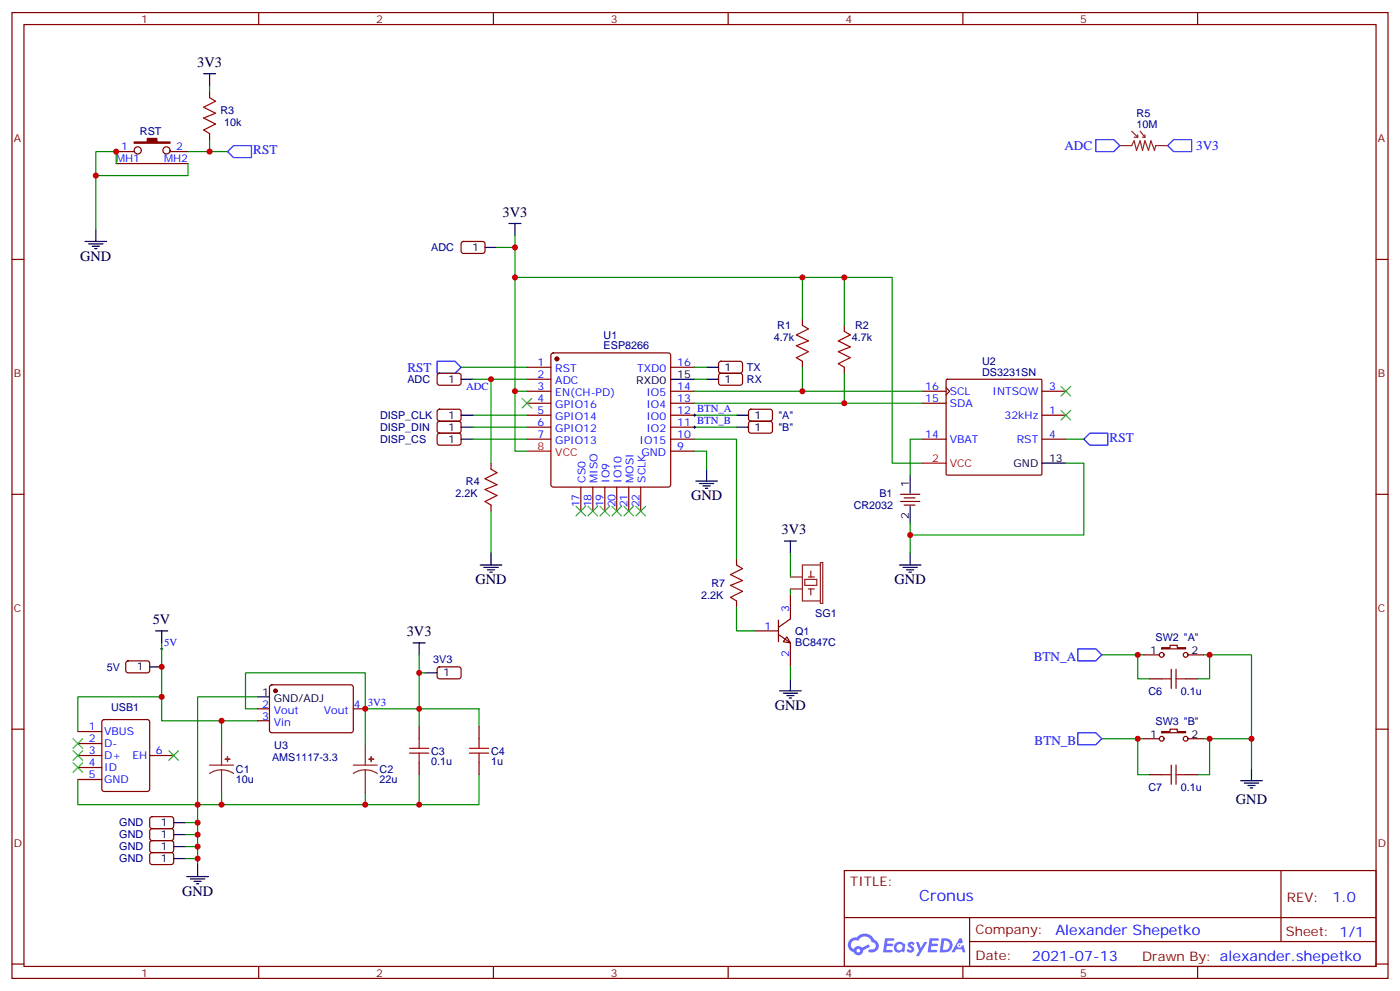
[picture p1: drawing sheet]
<svg xmlns="http://www.w3.org/2000/svg" width="412mm" height="292mm" viewBox="0 0 412 292" stroke-linecap="round" stroke-linejoin="round" font-family="sans-serif">
<g fill="none" stroke="#870000" stroke-width=".35">
<path d="M3.5 3.7h405.4v284.3h-405.4zM7.1 7.2h398.2v277.3h-398.2zM76.2 3.7v3.5M145.3 3.7v3.5M214.5 3.7v3.5M283.6 3.7v3.5M352.8 3.7v3.5M3.5 76.4h3.6M405.3 76.4h3.6M3.5 145.5h3.6M405.3 145.5h3.6M3.5 214.7h3.6"/>
<path d="M405.3 214.7h3.6M248.7 256.3h156.6v28.2h-156.6zM377.3 256.3v20.9M248.7 270.1h156.5M285.6 277.2h119.6M285.6 270.1v14.2M3.5 283.8h3.6M76.2 284.5v3.5M145.3 284.5v3.5M214.5 284.5v3.5M283.6 284.5v3.5M352.8 284.5v3.5"/>
<path d="M405.3 283.8h3.6"/>
</g>
<g fill="#5487ff">
<path d="M267.7 277.5a1.22 1.22 0 0 1 1.7 .2l-.4 .6a.47 .47 0 0 0-.3-.4 .47 .47 0 0 0-.5 .2l.1 .2a1.14 1.14 0 0 1 .8 1.8 1.14 1.14 0 0 1-1.9 0l-.2-.2 .5-.6 .7 .5a.29 .29 0 0 0 .3-.3 .29 .29 0 0 0-.2-.3 1.04 1.04 0 0 1-.6-1.7z"/>
<path d="M260.7 276.2h2.4l.3 .2-.2 .5-1.8 .1-.1 .8h1.5l.3 .4-.3 .4h-1.6l-.2 1.1h1.7l.2 .3-.2 .3-2.6 .1z"/>
<path d="M273.8 276.2h2.4l.3 .2-.1 .5-1.8 .1-.2 .8h1.6l.3 .4-.4 .4-1.6-.1-.1 1.1 1.7 .1 .2 .3-.2 .3-2.6 .1z"/>
<path d="M282.6 276.2h.7l.3 1.3-.6 .3a.69 .69 0 0 0-1 .3 .69 .69 0 0 0 .4 .9 .69 .69 0 0 0 .9-.6l.5-.2 .6 2.2h-.8l-.2-.9h-1.8l-.5 .9h-.8z"/>
<path d="M269.8 277.3h.8l.6 1.8 1.1-1.8h.9l-2.6 4.2h-.8l.9-1.5z"/>
<path d="M277.4 276.2l-.6 4.2h1.3a2.11 2.11 0 0 0 2.5-2.1 2.11 2.11 0 0 0-2.5-2.1zM278.1 277a1.39 1.39 0 0 1 1.7 1.4 1.39 1.39 0 0 1-1.8 1.2h-.3z"/>
<path d="M263.7 277.8a1.54 1.54 0 0 0-.1 2.2 1.54 1.54 0 0 0 2.2 .1l.6 .3 .3-2.3-.2-.3h-.4a1.49 1.49 0 0 0-2.4 0zM264 278.8a.94 .94 0 0 1 1.8 0 .94 .94 0 0 1-1.8 0z"/>
<path d="M250.4 276.6a2.18 2.18 0 0 0 1.1 3.7 1.44 1.44 0 0 0 1.6 .9 1.44 1.44 0 0 0 1.2-1.4l2-1.1-.5-.7-1.9 1a1.47 1.47 0 0 0-2.4 .4 1.39 1.39 0 0 1-.7-1.9 1.39 1.39 0 0 1 2-.5 2.12 2.12 0 0 1 2.2-1.3 2.12 2.12 0 0 1 1.9 1.7 1.14 1.14 0 0 1 1.1 1.4 1.14 1.14 0 0 1-1.7 .7 .43 .43 0 0 0-.5 .4 .43 .43 0 0 0 .4 .5 1.98 1.98 0 0 0 2.5-1.2 1.98 1.98 0 0 0-1.2-2.6 3.1 3.1 0 0 0-5.3-.6l-.9 .1zM252.3 279.9a.55 .55 0 0 1 1.1 0 .55 .55 0 0 1-1.1 0z"/>
<circle cx="282.6" cy="278.3" r=".26"/>
</g>
<g fill="#870000" stroke="#870000" stroke-width=".35">
<path d="M39.5 41.8h3.9v-1.1h2.8v1.1h3.9v.4h-10.6z"/>
<circle cx="164" cy="105.7" r=".53"/>
<circle cx="81.1" cy="203.4" r=".53"/>
</g>
<g fill="none" stroke="#870000" stroke-width=".35">
<path d="M61.7 27v1.8M61.7 39.3v1.8M34.2 44.6h5.3M34.2 48.2h21.2M50.1 44.6h5.3M236.4 94v1.8M248.7 95.8v1.7M129 110.1l.5-.2h5.9l.4 .7v2.4l-.7 .4h-5.9l-.4-.7v-2.1zM155.2 108.1h7.1M155.2 111.7h7.1M155.2 115.2h7.1M155.2 118.7h7.1"/>
<path d="M162.5 104.1l.5-.2h33.8l.5 .2 .3 .5v38.1l-.3 .5-.5 .2h-33.8l-.5-.2-.2-.5v-38.1zM197.6 108.1h7M197.6 115.2h7M197.6 118.7h7M211.9 106.6l.5-.2h5.9l.4 .7v2.4l-.7 .4-5.9-.1-.4-.6v-2.1zM211.9 110.1l.5-.2h5.9l.4 .7v2.4l-.7 .4h-5.9l-.4-.7v-2.1zM236.4 106.4v1.7M248.7 108.1v1.8M271.6 115.2h7.1M271.6 118.7h7.1M278.7 114.1l1.1 1.1-1.1 1M278.8 111.8l.2-.1h27.7l.2 .3v27.7l-.3 .2-27.7-.1-.2-.3z"/>
<path d="M306.9 115.2h7.1M129 120.7l.5-.2h5.9l.4 .7v2.4l-.7 .4-5.9-.1-.4-.6v-2.1zM129 124.2l.5-.2 5.9 .1 .4 .6v2.4l-.7 .4h-5.9l-.4-.7v-2.1zM129 127.7l.5-.2 5.9 .1 .4 .6v2.4l-.7 .5-5.9-.1-.4-.6v-2.2zM144.6 136.3v1.8M155.2 122.2h7.1M155.2 125.8h7.1M155.2 129.3h7.1M197.6 122.2h7M197.6 125.8h7M197.6 129.3h7M197.6 132.8h7"/>
<path d="M220.7 120.7l.5-.2h5.9l.4 .7v2.4l-.7 .4-5.9-.1-.4-.6v-2.1zM220.7 124.2l.5-.2 5.9 .1 .4 .6v2.4l-.7 .4h-5.9l-.4-.7v-2.1zM271.6 129.3h7.1M306.9 122.2h7.1M306.9 129.3h7.1M144.6 148.7v1.8M171.1 143.4v7.1M174.6 143.4v7.1M178.2 143.4v7.1M181.7 143.4v7.1M185.2 143.4v7.1M188.7 143.4v7.1"/>
<path d="M265.3 145.5h5.6M265.3 147.6h5.6M266.3 146.6h3.2M266.3 148.7h3.2M336.9 192.8h4.6M338.7 199.8h3.5M342.2 190.7h2.5v-.7h2.1v.7h2.4v.3h-7zM349.2 199.8h3.6M350 192.8h4.5M22.9 218.9h7.1M22.9 215.4h7.1M30.2 212l.5-.2h12.7l.6 .5 .1 20-.5 .7h-12.9l-.7-.5v-20z"/>
<path d="M75.8 208.7h3.6M75.8 212.2h3.6M79.6 201.8l.5-.2 23.5 .1 .5 .6-.1 13-.6 .4h-23.6l-.4-.7v-12.7zM104.1 208.7h3.5M123.5 214v3.5M141.1 214v3.5M336.9 217.5h4.6M342.2 215.4h2.5v-.7h2.1v.7h2.4v.3h-7zM350 217.5h4.5M22.9 222.4h7.1M22.9 229.5h7.1M22.9 226h7.1"/>
<path d="M44.1 222.4h7.1M123.5 224.5v3.6M141.1 224.5v3.6M338.7 228.1h3.5M349.2 228.1h3.6M44.3 240.6l.5-.2 5.9 .1 .5 .6-.1 2.4-.7 .4h-5.9l-.4-.7v-2.1z"/>
<circle cx="40.6" cy="44.3" r="1.06"/>
<circle cx="49" cy="44.3" r="1.06"/>
<circle cx="342.2" cy="192.8" r=".71"/>
<circle cx="349.3" cy="192.8" r=".71"/>
<circle cx="342.2" cy="217.5" r=".71"/>
<circle cx="349.3" cy="217.5" r=".71"/>
</g>
<path d="M155.2 132.8h7.1M271.6 136.3h7.1" fill="none" stroke="#f00" stroke-width=".35"/>
<g fill="none" stroke="#000" stroke-width=".35">
<path d="M60 21.7h3.5M61.7 21.7v3.5M25 71.1h6.4M26.1 71.8h4.2M27.2 72.5h2.1M27.9 73.2h.7M28.2 67.6v3.5M149.9 65.8h3.6M151.7 65.8v3.5M135.8 111.7h3.5M197.6 111.7h7M208.1 111.7h3.6"/>
<path d="M208.1 108.1h3.6M135.8 122.2h3.5M135.8 125.8h3.5M135.8 129.3h3.5M208.1 138.1v3.5M217 122.2h3.5M217 125.8h3.5M268.1 139.9v5.3M306.9 136.3h7.1M205 141.6h6.3M206 142.3h4.3M207.1 143.1h2.1"/>
<path d="M207.8 143.8h.7M231.1 159.3h3.5M232.8 159.3v3.5M268.1 149v5M141.5 166.3h6.3M142.5 167h4.3M143.6 167.7h2.1M144.3 168.5h.7M144.6 162.8v3.5M264.9 166.3h6.4M266 167h4.2M267.1 167.7h2.1"/>
<path d="M267.8 168.5h.7M268.1 162.8v3.5M45.9 185.7h3.5M47.6 185.7v3.6M121.7 189.3h3.5M123.5 189.3v3.5M75.8 205.1h3.6M365.5 229.8h6.3M366.5 230.5h4.3M367.6 231.2h2.1M368.3 232h.7M368.7 226.3v3.5"/>
<path d="M51.2 242.2h3.5M55 258.1h6.4M56.1 258.8h4.2M57.1 259.5h2.2M58.2 254.5v3.6M57.9 260.2h.7"/>
</g>
<g fill="none" stroke="#008700" stroke-width=".35">
<path d="M61.7 25.2v1.8M55.4 44.6h11.6M61.7 41.1v3.5M151.7 69.3v63.5h3.5M151.7 81.7h111.1v54.6h8.8M236.4 81.7v12.3M248.7 81.7v14.1M135.8 108.1h19.4M139.3 111.7h5.3M151.7 115.2h3.5M155.2 111.7h-10.6v24.6M204.6 115.2h67"/>
<path d="M204.6 118.7h67M204.6 108.1h3.5M204.6 111.7h3.5M236.4 108.1v7.1M248.7 109.9v8.8M139.3 122.2h15.9M139.3 125.8h15.9M139.3 129.3h15.9M204.6 132.8h3.5v5.3M204.6 122.2h12.4M204.6 125.8h12.4M271.6 129.3h-3.5v10.6"/>
<path d="M314 136.3h5.3v21.2h-51.2v-3.5M314 129.3h5.3M144.6 150.5v12.3M268.1 157.5v5.3M232.8 162.8v7.1M232.8 173.4v1.8M47.6 189.3v22.9h17.7M123.5 192.8v15.9h-15.9v-10.6h-35.3v10.6h3.5M324.6 192.8h12.3M335.1 192.8v7h3.6M354.5 192.8h14.2v33.5M356.3 192.8v7h-3.5"/>
<path d="M47.6 205.1h-24.7v10.3M75.8 212.2h-10.5v7.1M75.8 205.1h-17.6v49.4M107.6 208.7v10.6M123.5 214v-5.3h17.6v5.3M324.6 217.5h12.3M335.1 217.5v10.6h3.6M354.5 217.5h14.2M356.3 217.5v10.6h-3.5M22.9 229.5v7.4h84.7v-3.5M65.3 233.4v3.5M123.5 228.1v8.8h-15.9"/>
<path d="M141.1 228.1v8.8h-17.6M54.7 242.2h3.5"/>
</g>
<g fill="none" stroke="#a10000" stroke-width=".35">
<path d="M61.7 28.8l1.8 1-3.5 1.8 3.5 1.7-3.5 1.4 3.5 1.8-3.5 1.8 1.7 1M236.4 95.8l1.7 1-3.5 1.8 3.5 1.8-3.5 1.4 3.5 1.7-3.5 1.8 1.8 1.1M248.7 97.5l1.8 1.1-3.6 1.8 3.6 1.7-3.6 1.4 3.6 1.8-3.6 1.8 1.8 1M144.6 138.1l1.8 1.1-3.5 1.7 3.5 1.8-3.5 1.4 3.5 1.8-3.5 1.7 1.7 1.1M342.2 199.8h2.8M345 197v5.7M346.4 197v5.7M346.4 199.8h2.8M123.5 217.5v2.8M141.1 217.5v2.8M120.6 221.7h5.7M120.6 220.3h5.7"/>
<path d="M123.5 221.7v2.8M138.3 221.7h5.6M138.3 220.3h5.6M141.1 221.7v2.8M342.2 228.1h2.8M345 225.2v5.7M346.4 225.2v5.7M346.4 228.1h2.8"/>
</g>
<path d="M153.8 117.3l2.8 2.8M156.6 117.3l-2.8 2.8M312.6 113.8l2.8 2.8M315.4 113.8l-2.8 2.8M312.6 120.8l2.8 2.8M315.4 120.8l-2.8 2.8M21.5 217.5l2.8 2.8M24.3 217.5l-2.8 2.8M21.5 224.5l2.8 2.9M21.5 221l2.8 2.8M24.3 224.5l-2.8 2.9M24.3 221l-2.8 2.8" fill="none" stroke="#3c3" stroke-width=".35"/>
<path d="M67 44.6l1.8-1.7h5.3v3.5h-5.3zM322.8 41.1h5.3l1.7 1.8-1.7 1.7h-5.3zM128.8 106.4h5.3l1.7 1.7-1.7 1.8h-5.3zM319.3 129.3l1.7-1.8h5.3v3.6h-5.3zM317.5 191h5.3l1.8 1.8-1.8 1.8h-5.3zM317.5 215.7h5.3l1.8 1.8-1.8 1.8h-5.3z" fill="none" stroke="#00f" stroke-width=".35"/>
<path d="M204.3 122.2h.7M204.3 125.8h.7M204.6 121.9v.7M204.6 125.4v.7M47.3 191h.7M47.6 190.7v.7M107.2 208.7h.7M107.6 208.3v.7" fill="none" stroke="#000" stroke-width=".29"/>
<g fill="none" stroke="#8c2424" stroke-width=".35">
<path d="M333.4 38.6l1.7 1.8M335.1 39.7v.7M335.8 38.6l1.5 1.8M337.3 39.7v.7M329.8 42.9h3.6l.7-1.4 .7 2.8 1-2.8 .7 2.8 .8-2.8 1 2.8 .7-2.8 1.1 2.8 .3-1.4h3.6M334.1 40.4h1M336.5 40.4h.8M232.8 169.9h3.6M232.8 173.4h3.6M237.1 170.6h3.5v1.7h-3.5zM238.1 169.9h1.8M238.1 173.4h1.8"/>
<path d="M238.8 168.1v1.8M238.8 173.4v1.8M241.7 166.3h-5.3v10.6h5.3M241.7 165.6h.7v12h-.7zM65.3 219.3v5.9M107.6 219.3v5.9M61.7 225.2h7.1M65.3 226.7l-1.9 .2-1.7 .8M65.3 226.7l1.8 .2 1.7 .8M65.3 226.7v6.7M104.1 225.2h7M107.6 226.7l-1.9 .2-1.6 .8"/>
<path d="M107.6 226.7l1.8 .2 1.7 .8M107.6 226.7v6.7"/>
</g>
<g fill="#8c2424" stroke="#8c2424" stroke-width=".35">
<path d="M108.7 223.5h1.4z"/>
<path d="M109.3 222.8l.1 1.4z"/>
<path d="M66.3 223.5h1.4z"/>
<path d="M67 222.8v1.4z"/>
</g>
<path d="M231.8 187.5l1 1.8-2.1-.4z" fill="#fff" stroke="#870000" stroke-width=".35"/>
<path d="M136.1 71.3l.4-.2h5.9l.5 .7-.1 2.4-.6 .4-5.9-.1-.5-.6v-2.1zM217 164.6v1.7M217 176.9v1.8M232.8 175.2v7l-3.5 2.5M37.3 194.8l.4-.2h6l.4 .7-.1 2.4-.6 .4-5.9-.1-.5-.6v-2.1zM129 196.5l.5-.2 5.9 .1 .4 .6v2.4l-.7 .4h-5.9l-.4-.7v-2.1zM222.2 185.7h7.1M229.3 186.8l3.5 2.5v7M229.3 182.6v6.3M44.3 244.2l.5-.3 5.9 .1 .5 .7-.1 2.3-.7 .5-5.9-.1-.4-.6v-2.1zM44.3 247.7l.5-.2h5.9l.5 .7-.1 2.4-.7 .4-5.9-.1-.4-.6v-2.1zM44.3 251.2l.5-.2 5.9 .1 .5 .6-.1 2.4-.7 .4h-5.9l-.4-.7v-2.1z" fill="none" stroke="#870000" stroke-width=".35"/>
<path d="M217 166.3l1.7 1.1-3.5 1.8 3.5 1.7-3.5 1.4 3.5 1.8-3.5 1.8 1.8 1" fill="none" stroke="#a10000" stroke-width=".35"/>
<path d="M34.2 48.2v-3.6h-6v23M55.4 48.2v3.5h-27.2M146.4 72.8h5.3M204.6 129.3h12.4v35.3M217 178.7v7h5.2M123.5 198.1h1.7M232.8 196.3v3.5M54.7 245.7h3.5M54.7 249.2h3.5M54.7 252.8h3.5" fill="none" stroke="#008700" stroke-width=".35"/>
<path d="M142.9 72.8h3.5M44.1 196.3h3.5M125.2 198.1h3.6M232.8 199.8v3.6M229.7 203.4h6.3M230.7 204.1h4.2M231.8 204.8h2.1M232.5 205.5h.7M51.2 245.7h3.5M51.2 249.2h3.5M51.2 252.8h3.5" fill="none" stroke="#000" stroke-width=".35"/>
<g fill="none" stroke="#3c3" stroke-width=".35">
<path d="M169.7 149l2.8 2.9M172.5 149l-2.8 2.9M173.2 149l2.8 2.9M176 149l-2.8 2.9M176.7 149l2.9 2.9M179.6 149l-2.9 2.9M180.3 149l2.8 2.9M183.1 149l-2.8 2.9M183.8 149l2.8 2.9M186.6 149l-2.8 2.9M187.3 149l2.8 2.9M190.1 149l-2.8 2.9"/>
<path d="M49.7 221l2.9 2.8M52.6 221l-2.9 2.8"/>
</g>
<path d="M344 42.9l1.7-1.8h5.3v3.5h-5.3z" fill="none" stroke="#00f" stroke-width=".35"/>
<path d="M144.3 111.7h.7M144.6 111.3v.7" fill="none" stroke="#000" stroke-width=".29"/>
<g fill="#c00">
<circle cx="236.4" cy="115.2" r=".88"/>
<circle cx="248.7" cy="118.7" r=".88"/>
<circle cx="61.7" cy="44.6" r=".88"/>
<circle cx="107.6" cy="208.7" r=".88"/>
<circle cx="123.5" cy="208.7" r=".88"/>
<circle cx="123.5" cy="236.9" r=".88"/>
<circle cx="107.6" cy="236.9" r=".88"/>
<circle cx="65.3" cy="236.9" r=".88"/>
<circle cx="58.2" cy="236.9" r=".88"/>
<circle cx="65.3" cy="212.2" r=".88"/>
<circle cx="151.7" cy="115.2" r=".88"/>
<circle cx="335.1" cy="217.5" r=".88"/>
<circle cx="356.3" cy="217.5" r=".88"/>
<circle cx="335.1" cy="192.8" r=".88"/>
<circle cx="356.3" cy="192.8" r=".88"/>
<circle cx="368.7" cy="217.5" r=".88"/>
<circle cx="268.1" cy="157.5" r=".88"/>
<circle cx="236.4" cy="81.7" r=".88"/>
<circle cx="248.7" cy="81.7" r=".88"/>
<circle cx="151.7" cy="81.7" r=".88"/>
<circle cx="144.6" cy="111.7" r=".88"/>
<circle cx="47.6" cy="205.1" r=".88"/>
<circle cx="58.2" cy="242.2" r=".88"/>
<circle cx="151.7" cy="72.8" r=".88"/>
<circle cx="58.2" cy="245.7" r=".88"/>
<circle cx="47.6" cy="196.3" r=".88"/>
<circle cx="34.2" cy="44.6" r=".88"/>
<circle cx="28.2" cy="51.7" r=".88"/>
<circle cx="58.2" cy="249.2" r=".88"/>
<circle cx="58.2" cy="252.8" r=".88"/>
<circle cx="123.5" cy="198.1" r=".88"/>
</g>
<text font-size="4.6" fill="#00f" x="270.8" y="265.3">Cronus</text>
<g font-size="4.2">
<text x="58.1" y="19.6">3V3</text>
<text x="148" y="63.7">3V3</text>
<text x="23.6" y="76.7">GND</text>
<text x="203.6" y="147.3">GND</text>
<text x="230.2" y="157.2">3V3</text>
<text x="140.1" y="172">GND</text>
<text x="263.5" y="172">GND</text>
<text x="45" y="183.6">5V</text>
<text x="119.8" y="187.2">3V3</text>
<text x="228.2" y="209">GND</text>
<text x="364.1" y="236.6">GND</text>
<text x="53.6" y="263.7">GND</text>
</g>
<g font-size="4.2" fill="#00f">
<text x="392.5" y="265.6">1.0</text>
<text x="310.9" y="275.1">Alexander Shepetko</text>
<text x="304" y="282.9">2021-07-13</text>
</g>
<g font-size="3.9" fill="#00f">
<text x="74.6" y="45.3">RST</text>
<text x="313.5" y="44.1">ADC</text>
<text x="352.3" y="44.1">3V3</text>
<text x="120" y="109.4">RST</text>
<text x="326.9" y="130">RST</text>
<text x="304.5" y="194.6">BTN_A</text>
<text x="304.7" y="219.3">BTN_B</text>
</g>
<g font-size="3.9" fill="#800">
<text x="250.5" y="260.9">TITLE:</text>
<text x="379.1" y="265.6">REV:</text>
<text x="287.4" y="275.1">Company:</text>
<text x="378.7" y="275.7">Sheet: 1/1</text>
<text x="287.4" y="282.8">Date:</text>
<text x="336.4" y="282.8">Drawn By: alexander.shepetko</text>
</g>
<g font-size="3.2" fill="#800">
<text x="41.6" y="6.7">1</text>
<text x="110.8" y="6.7">2</text>
<text x="179.9" y="6.7">3</text>
<text x="249.1" y="6.7">4</text>
<text x="318.2" y="6.7">5</text>
<text x="4.1" y="41.8">A</text>
<text x="405.9" y="41.8">A</text>
<text x="4.1" y="110.9">B</text>
<text x="405.9" y="110.9">B</text>
<text x="4.1" y="180.1">C</text>
<text x="405.9" y="180.1">C</text>
<text x="4.1" y="249.2">D</text>
<text x="405.9" y="249.2">D</text>
<text x="41.6" y="287.5">1</text>
<text x="110.8" y="287.5">2</text>
<text x="179.9" y="287.5">3</text>
<text x="249.1" y="287.5">4</text>
<text x="318.2" y="287.5">5</text>
</g>
<g font-size="3.2" fill="#000080">
<text x="64.9" y="33.4">R3</text>
<text x="334.8" y="34.4">R5</text>
<text x="41.2" y="39.7">RST</text>
<text x="66.1" y="36.9">10k</text>
<text x="334.8" y="37.6">10M</text>
<text x="127.1" y="74">ADC</text>
<text x="177.8" y="99.7">U1</text>
<text x="227.9" y="100.4">4.7k</text>
<text x="229" y="97">R1</text>
<text x="250.9" y="100.5">4.7k</text>
<text x="251.9" y="96.9">R2</text>
<text x="177.8" y="102.8">ESP8266</text>
<text x="289.3" y="107.4">U2</text>
<text x="120" y="112.8">ADC</text>
<text x="220" y="109.3">TX</text>
<text x="220" y="112.8">RX</text>
<text x="289.3" y="110.6">DS3231SN</text>
<text x="112" y="123.4">DISP_CLK</text>
<text x="229.3" y="123.4">&quot;A&quot;</text>
<text x="112" y="126.9">DISP_DIN</text>
<text x="112" y="130.4">DISP_CS</text>
<text x="229.3" y="126.9">&quot;B&quot;</text>
<text x="137.2" y="142.8">R4</text>
<text x="134.2" y="146.3">2.2K</text>
<text x="251.5" y="149.9">CR2032</text>
<text x="259" y="146.3">B1</text>
<text x="209.6" y="172.7">R7</text>
<text x="206.5" y="176.3">2.2K</text>
<text x="240.1" y="181.6">SG1</text>
<text x="234.2" y="190.1">BC847C</text>
<text x="234.2" y="186.9">Q1</text>
<text x="340.4" y="188.6">SW2 &quot;A&quot;</text>
<text x="31.5" y="197.4">5V</text>
<text x="127.6" y="195.3">3V3</text>
<text x="32.7" y="209.4">USB1</text>
<text x="338.3" y="204.6">C6</text>
<text x="347.8" y="204.6">0.1u</text>
<text x="340.4" y="213.3">SW3 &quot;B&quot;</text>
<text x="80.8" y="220.4">U3</text>
<text x="69.5" y="227.5">C1</text>
<text x="80.1" y="223.9">AMS1117-3.3</text>
<text x="111.8" y="227.5">C2</text>
<text x="127" y="225.3">0.1u</text>
<text x="127" y="222.2">C3</text>
<text x="144.6" y="225.3">1u</text>
<text x="144.6" y="222.2">C4</text>
<text x="69.5" y="230.6">10u</text>
<text x="111.8" y="230.6">22u</text>
<text x="338.3" y="232.8">C7</text>
<text x="347.8" y="232.8">0.1u</text>
<text x="35.1" y="243.3">GND</text>
<text x="35.1" y="246.8">GND</text>
<text x="35.1" y="250.4">GND</text>
<text x="35.1" y="253.9">GND</text>
</g>
<g font-size="3.2" fill="#00f">
<text x="34.2" y="47.8">MH1</text>
<text x="35.7" y="44.3">1</text>
<text x="48.3" y="47.8">MH2</text>
<text x="51.9" y="44.3">2</text>
<text x="158.3" y="107.8">1</text>
<text x="199.5" y="107.8">16</text>
<text x="158.3" y="111.3">2</text>
<text x="163.6" y="109.5">RST</text>
<text x="163.6" y="113.1">ADC</text>
<text x="187.7" y="109.5">TXD0</text>
<text x="137.3" y="114.8">ADC</text>
<text x="158.3" y="114.8">3</text>
<text x="158.3" y="118.4">4</text>
<text x="163.6" y="116.6">EN(CH-PD)</text>
<text x="190.4" y="116.6">IO5</text>
<text x="199.5" y="118.4">13</text>
<text x="199.5" y="114.8">14</text>
<text x="272.5" y="118.4">15</text>
<text x="272.5" y="114.8">16</text>
<text x="279.8" y="119.8">SDA</text>
<text x="279.8" y="116.2">SCL</text>
<text x="292.4" y="116.2">INTSQW</text>
<text x="309" y="114.8">3</text>
<text x="158.3" y="121.9">5</text>
<text x="158.3" y="125.4">6</text>
<text x="163.6" y="120.1">GPIO16</text>
<text x="163.6" y="123.6">GPIO14</text>
<text x="190.4" y="123.6">IO0</text>
<text x="190.4" y="120.1">IO4</text>
<text x="199.5" y="125.4">11 BTN_B</text>
<text x="199.5" y="121.9">12 BTN_A</text>
<text x="295.9" y="123.3">32kHz</text>
<text x="309" y="121.9">1</text>
<text x="158.3" y="128.9">7</text>
<text x="163.6" y="127.2">GPIO12</text>
<text x="163.6" y="130.7">GPIO13</text>
<text x="188.4" y="130.7">IO15</text>
<text x="190.4" y="127.2">IO2</text>
<text x="199.5" y="128.9">10</text>
<text x="272.5" y="128.9">14</text>
<text x="279.8" y="130.4">VBAT</text>
<text x="299.5" y="130.4">RST</text>
<text x="309" y="128.9">4</text>
<text x="189" y="134.2">GND</text>
<text x="199.5" y="132.5">9</text>
<text x="172.5" y="142.1" transform="rotate(-90 172.5 142.1)">CS0</text>
<text x="176" y="142.1" transform="rotate(-90 176 142.1)">MISO</text>
<text x="179.6" y="142.1" transform="rotate(-90 179.6 142.1)">IO9</text>
<text x="183.1" y="142.1" transform="rotate(-90 183.1 142.1)">IO10</text>
<text x="186.6" y="142.1" transform="rotate(-90 186.6 142.1)">MOSI</text>
<text x="190.1" y="142.1" transform="rotate(-90 190.1 142.1)">SCLK</text>
<text x="170.7" y="149.4" transform="rotate(-90 170.7 149.4)">17</text>
<text x="174.3" y="149.4" transform="rotate(-90 174.3 149.4)">18</text>
<text x="177.8" y="149.4" transform="rotate(-90 177.8 149.4)">19</text>
<text x="181.3" y="149.4" transform="rotate(-90 181.3 149.4)">20</text>
<text x="184.9" y="149.4" transform="rotate(-90 184.9 149.4)">21</text>
<text x="188.4" y="149.4" transform="rotate(-90 188.4 149.4)">22</text>
<text x="225.2" y="185.4">1</text>
<text x="232.5" y="180.1" transform="rotate(-90 232.5 180.1)">3</text>
<text x="48.3" y="190.1">5V</text>
<text x="232.5" y="193.4" transform="rotate(-90 232.5 193.4)">2</text>
<text x="77.2" y="208.3">2</text>
<text x="104.2" y="208.3">4</text>
<text x="108.3" y="207.8">3V3</text>
<text x="26.2" y="215">1</text>
<text x="77.2" y="211.8">3</text>
<text x="80.7" y="210.1">Vout</text>
<text x="80.7" y="213.6">Vin</text>
<text x="95.4" y="210.1">Vout</text>
<text x="26.2" y="218.5">2</text>
<text x="30.7" y="220">D-</text>
<text x="30.7" y="216.4">VBUS</text>
<text x="26.2" y="225.6">4</text>
<text x="26.2" y="222.1">3</text>
<text x="30.7" y="227">ID</text>
<text x="30.7" y="223.5">D+</text>
<text x="39" y="223.5">EH</text>
<text x="45.9" y="222.1">6</text>
<text x="26.2" y="229.1">5</text>
<text x="30.7" y="230.5">GND</text>
</g>
<g font-size="3.2">
<text x="139.1" y="73.9">1</text>
<text x="132" y="112.7">1</text>
<text x="187.4" y="113.1">RXD0</text>
<text x="199.5" y="111.3">15</text>
<text x="213.4" y="109.2">1</text>
<text x="213.4" y="112.7">1</text>
<text x="132" y="123.3">1</text>
<text x="222.2" y="123.3">1</text>
<text x="132" y="126.8">1</text>
<text x="132" y="130.4">1</text>
<text x="222.2" y="126.8">1</text>
<text x="298.6" y="137.4">GND</text>
<text x="309" y="136">13</text>
<text x="267.8" y="143.4" transform="rotate(-90 267.8 143.4)">1</text>
<text x="267.8" y="152.8" transform="rotate(-90 267.8 152.8)">2</text>
<text x="40.3" y="197.4">1</text>
<text x="338.8" y="192.4">1</text>
<text x="351" y="192.4">2</text>
<text x="130.5" y="199.1">1</text>
<text x="77.2" y="204.8">1</text>
<text x="80.7" y="206.6">GND/ADJ</text>
<text x="338.8" y="217.1">1</text>
<text x="351" y="217.1">2</text>
<text x="47.4" y="243.2">1</text>
<text x="47.4" y="246.8">1</text>
<text x="47.4" y="250.3">1</text>
<text x="47.4" y="253.8">1</text>
</g>
<g font-size="3.2" fill="#f00">
<text x="158.3" y="132.5">8</text>
<text x="163.6" y="134.2">VCC</text>
<text x="274.6" y="136">2</text>
<text x="279.8" y="137.4">VCC</text>
</g>
</svg>
